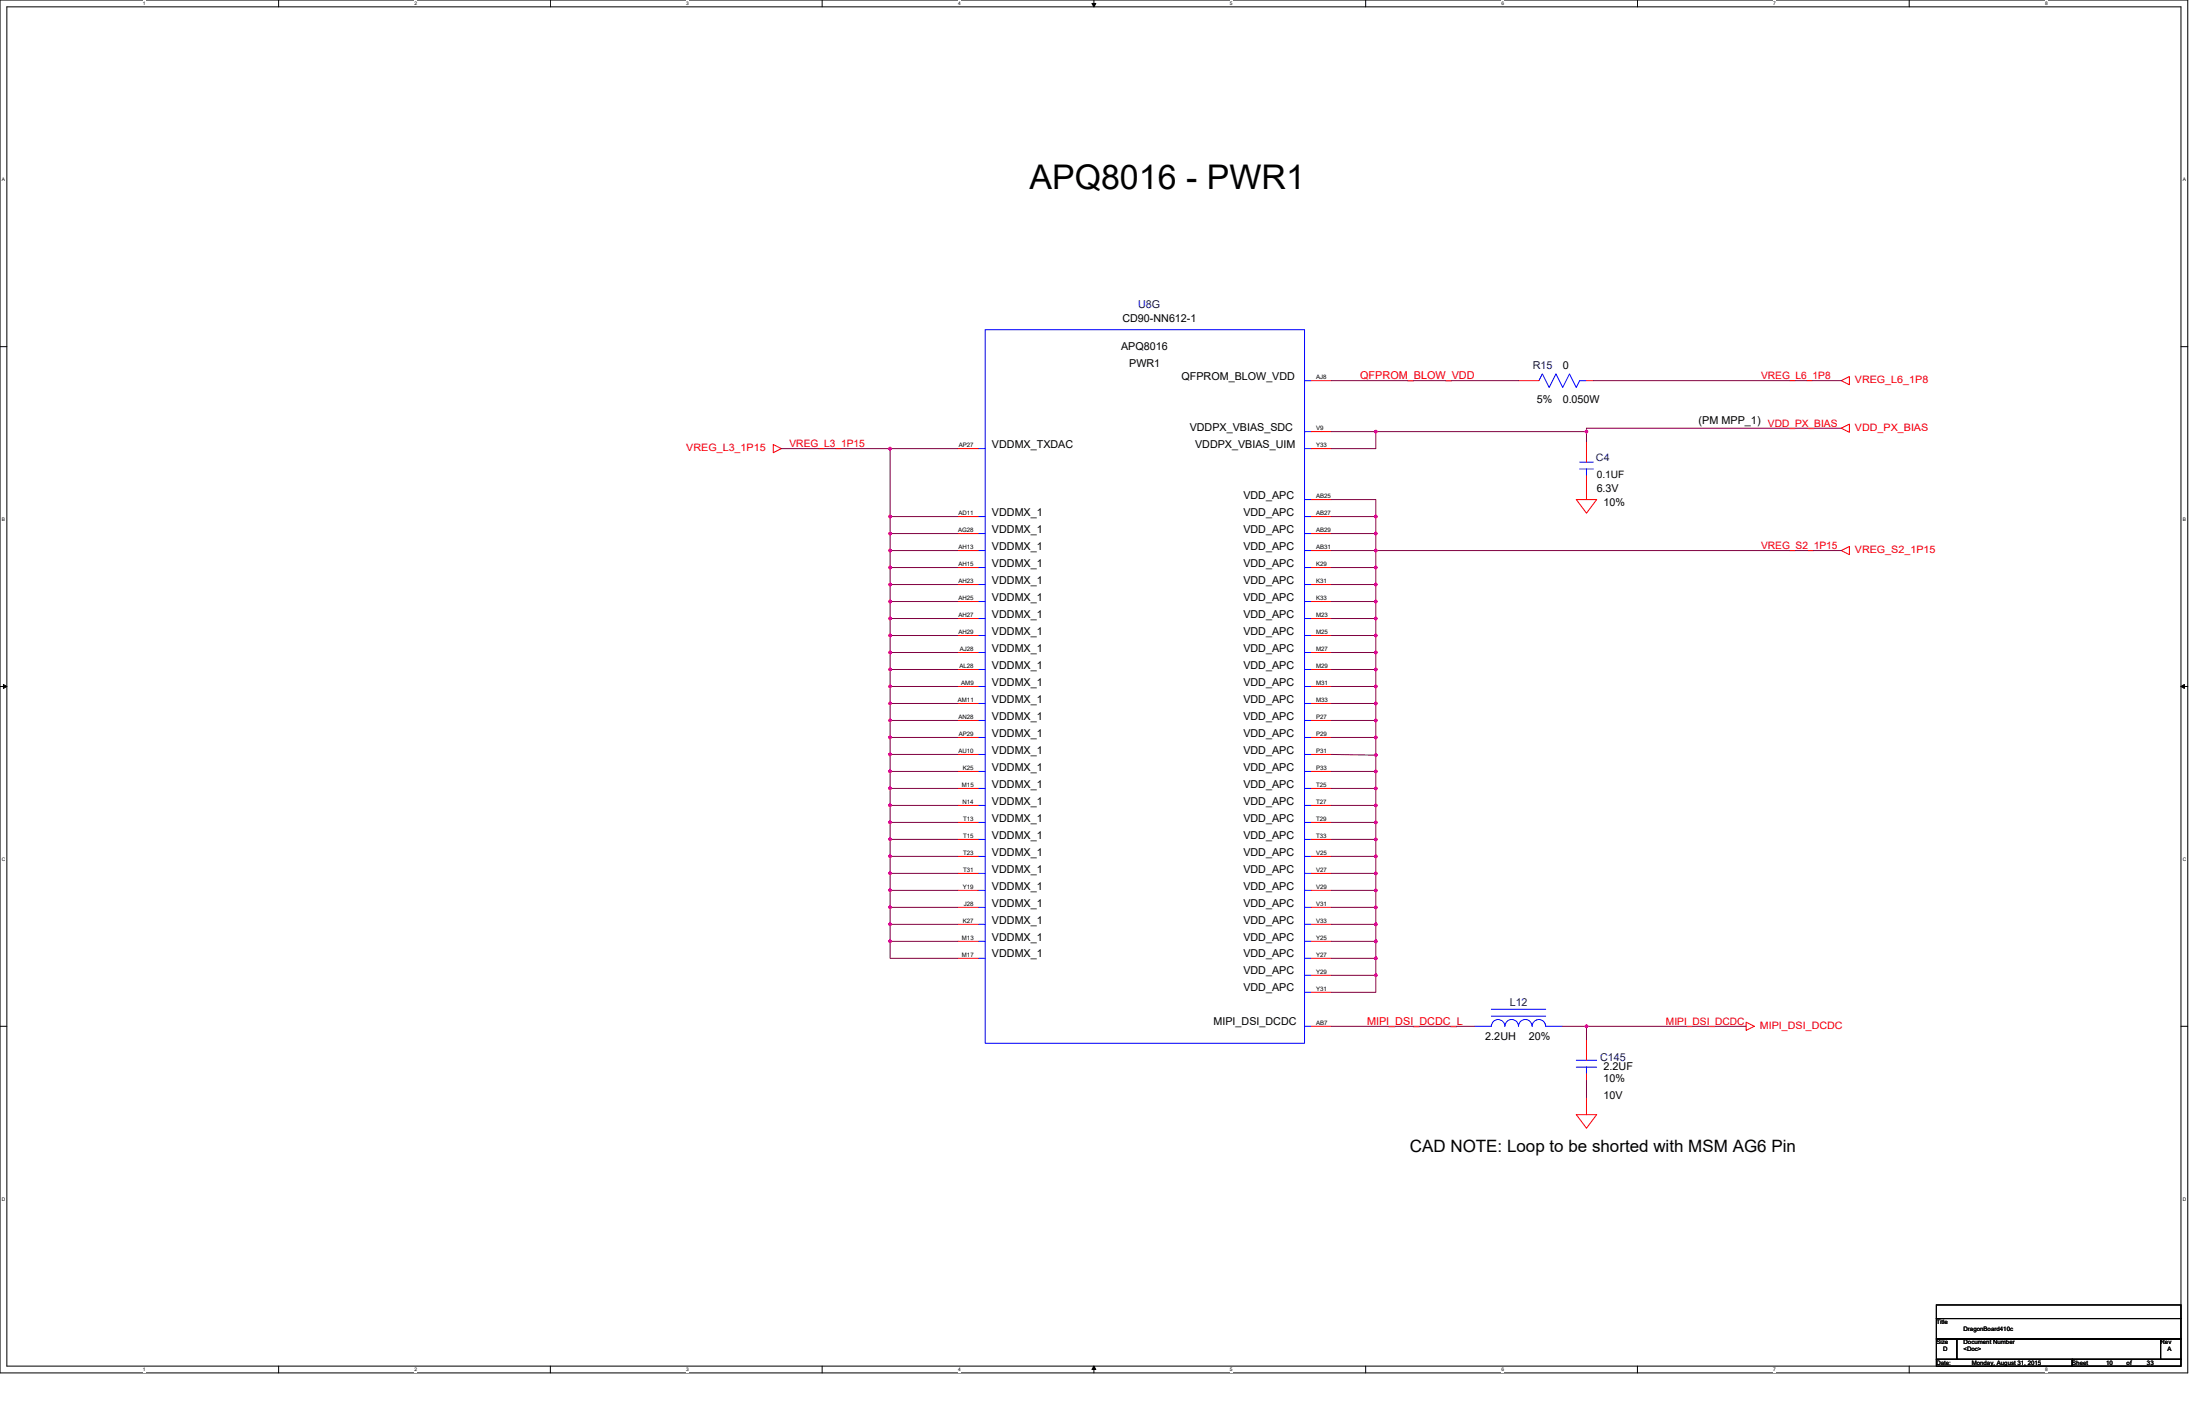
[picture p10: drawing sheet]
<svg xmlns="http://www.w3.org/2000/svg" width="864mm" height="559mm" viewBox="0 0 864 559" stroke-linecap="round" stroke-linejoin="round" font-family="sans-serif">
<path d="M0 0h858.8v538.8h-858.8zM2.7 2.7h853.4v533.4h-853.4z" fill="none" stroke="#000" stroke-width=".39"/>
<g fill="#fff">
<path d="M56 .3h1.1v2.1h-1.1z"/>
<path d="M56 536.4h1.1v2.1h-1.1z"/>
</g>
<path d="M109.4 0v2.7M109.4 536.1v2.7" fill="none" stroke="#000" stroke-width=".39"/>
<g fill="#fff">
<path d="M162.7 .3h1.1v2.1h-1.1z"/>
<path d="M162.7 536.4h1.1v2.1h-1.1z"/>
</g>
<path d="M216 0v2.7M216 536.1v2.7" fill="none" stroke="#000" stroke-width=".39"/>
<g fill="#fff">
<path d="M269.4 .3h1.1v2.1h-1.1z"/>
<path d="M269.4 536.4h1.1v2.1h-1.1z"/>
</g>
<path d="M322.7 0v2.7M322.7 536.1v2.7" fill="none" stroke="#000" stroke-width=".39"/>
<g fill="#fff">
<path d="M376.1 .3h1v2.1h-1z"/>
<path d="M376.1 536.4h1v2.1h-1z"/>
</g>
<path d="M429.4 0v2.7M429.4 536.1v2.7" fill="none" stroke="#000" stroke-width=".39"/>
<path d="M428.6 1.4h1.6l-.8 1.3zM429.4 536.1l.8 1.3h-1.6z" fill="#000" stroke="#000" stroke-width=".39"/>
<g fill="#fff">
<path d="M482.7 .3h1.1v2.1h-1.1z"/>
<path d="M482.7 536.4h1.1v2.1h-1.1z"/>
</g>
<path d="M536.1 0v2.7M536.1 536.1v2.7" fill="none" stroke="#000" stroke-width=".39"/>
<g fill="#fff">
<path d="M589.4 .3h1.1v2.1h-1.1z"/>
<path d="M589.4 536.4h1.1v2.1h-1.1z"/>
</g>
<path d="M642.8 0v2.7M642.8 536.1v2.7" fill="none" stroke="#000" stroke-width=".39"/>
<g fill="#fff">
<path d="M696.1 .3h1.1v2.1h-1.1z"/>
<path d="M696.1 536.4h1.1v2.1h-1.1z"/>
</g>
<path d="M749.4 0v2.7M749.4 536.1v2.7" fill="none" stroke="#000" stroke-width=".39"/>
<g fill="#fff">
<path d="M802.8 .3h1.1v2.1h-1.1z"/>
<path d="M802.8 536.4h1.1v2.1h-1.1z"/>
<path d="M.7 69.4h1.3v2.1h-1.3z"/>
<path d="M856.8 69.4h1.3v2.1h-1.3z"/>
<path d="M.7 202.7h1.3v2.2h-1.3z"/>
<path d="M856.8 202.7h1.3v2.2h-1.3z"/>
</g>
<path d="M0 136h2.7M856.1 136h2.7" fill="none" stroke="#000" stroke-width=".39"/>
<g fill="#fff">
<path d="M.7 336.1h1.4v2.1h-1.4z"/>
<path d="M856.8 336.1h1.4v2.1h-1.4z"/>
</g>
<path d="M0 269.4h2.7M1.4 268.6l1.3 .8-1.3 .8zM856.1 269.4h2.7M856.1 269.4l1.4-.8v1.6z" fill="none" stroke="#000" stroke-width=".39"/>
<path d="M1.4 268.6l1.3 .8-1.3 .8zM856.1 269.4l1.4-.8v1.6z" fill="#000"/>
<g fill="#fff">
<path d="M.7 469.4h1.4v2.2h-1.4z"/>
<path d="M856.8 469.4h1.4v2.2h-1.4z"/>
</g>
<path d="M0 402.7h2.7M856.1 402.7h2.7M760.1 512.1h96v5.3h-96zM760.1 517.4h96v8h-96zM760.1 525.4h8v8h-8zM760.1 533.4h53.4v2.7h-53.4zM768.1 525.4h80v8h-80zM813.5 533.4h42.6v2.7h-42.6zM848.1 525.4h8v8h-8z" fill="none" stroke="#000" stroke-width=".39"/>
<g fill="none" stroke="#f00" stroke-width=".39">
<path d="M514.8 149.4h8M596.1 149.4h8M622.8 149.4h2.6M722.8 149.4l3.2-1.6v3.2zM303.5 174.4l3.2 1.6-3.2 1.7zM376.1 176h8M514.8 169.4h8M514.8 176h8M622.8 173.4v8M722.8 168l3.2-1.6v3.3zM514.8 196h8M618.8 196h8l-4 5.4z"/>
<path d="M622.8 186.7v9.3M376.1 202.7h8M376.1 209.4h8M376.1 216h8M514.8 202.7h8M514.8 209.4h8M514.8 216h8M722.8 216l3.2-1.6v3.3zM376.1 222.7h8M376.1 229.4h8M376.1 236.1h8M514.8 222.7h8"/>
<path d="M514.8 229.4h8M514.8 236.1h8M376.1 242.7h8M376.1 249.4h8M376.1 256.1h8M514.8 256.1h8M514.8 242.7h8M514.8 249.4h8M376.1 262.7h8M376.1 269.4h8M376.1 276.1h8M514.8 262.7h8"/>
<path d="M514.8 269.4h8M514.8 276.1h8M376.1 282.7h8M376.1 289.4h8M376.1 296.1h8M514.8 282.7h8M514.8 289.4h8M514.8 296.1h8M376.1 302.7h8M376.1 309.4h8M376.1 316.1h8M514.8 302.7h8"/>
<path d="M514.8 309.4h8M514.8 316.1h8M376.1 322.7h8M376.1 329.4h8M376.1 336.1h8M514.8 322.7h8M514.8 329.4h8M514.8 336.1h8M376.1 342.7h8M376.1 349.4h8M376.1 356.1h8M514.8 342.7h8"/>
<path d="M514.8 349.4h8M514.8 356.1h8M376.1 362.7h8M376.1 369.4h8M376.1 376.1h8M514.8 362.7h8M514.8 369.4h8M514.8 376.1h8M514.8 382.7h8M514.8 389.4h8M514.8 402.7h8M578.8 402.7h.1"/>
<path d="M613.4 402.7h.1M622.8 408.1v8M685.4 401.1l3.2 1.6-3.2 1.6zM618.8 437.4h8l-4 5.3zM622.8 430.7v6.7M622.8 421.4v2.7"/>
</g>
<g fill="none" stroke="#00f" stroke-width=".39">
<path d="M386.7 129.4h125.4v280h-125.4zM512.1 149.4h2.7M604.1 149.4h.1M604.1 149.4l1.3-2.7 2.7 5.3 2.7-5.3 2.6 5.3 2.7-5.3 2.7 5.3 1.3-2.6h2.7M622.8 149.4h.1M384.1 176h2.6M512.1 169.4h2.7M512.1 176h2.7M512.1 196h2.7M620.1 184h5.3M620.1 181.4h5.3M622.8 181.4h.1"/>
<path d="M622.8 186.7h.1M622.8 184v2.7M384.1 216h2.6M384.1 209.4h2.6M384.1 202.7h2.6M512.1 202.7h2.7M512.1 216h2.7M512.1 209.4h2.7M384.1 222.7h2.6M384.1 229.4h2.6M384.1 236.1h2.6M512.1 236.1h2.7"/>
<path d="M512.1 229.4h2.7M512.1 222.7h2.7M384.1 242.7h2.6M384.1 249.4h2.6M384.1 256.1h2.6M512.1 256.1h2.7M512.1 249.4h2.7M512.1 242.7h2.7M384.1 262.7h2.6M384.1 276.1h2.6M384.1 269.4h2.6M512.1 276.1h2.7"/>
<path d="M512.1 269.4h2.7M512.1 262.7h2.7M384.1 282.7h2.6M384.1 289.4h2.6M384.1 296.1h2.6M512.1 296.1h2.7M512.1 289.4h2.7M512.1 282.7h2.7M384.1 302.7h2.6M384.1 309.4h2.6M384.1 316.1h2.6M512.1 316.1h2.7"/>
<path d="M512.1 309.4h2.7M512.1 302.7h2.7M384.1 336.1h2.6M384.1 329.4h2.6M384.1 322.7h2.6M512.1 336.1h2.7M512.1 329.4h2.7M512.1 322.7h2.7M384.1 356.1h2.6M384.1 342.7h2.6M384.1 349.4h2.6M512.1 356.1h2.7"/>
<path d="M512.1 349.4h2.7M512.1 342.7h2.7M384.1 369.4h2.6M384.1 362.7h2.6M384.1 376.1h2.6M512.1 376.1h2.7M512.1 369.4h2.7M512.1 362.7h2.7M512.1 389.4h2.7M512.1 382.7h2.7M585.4 396.1h21.4M585.4 398.7h21.4"/>
<path d="M512.1 402.7h2.7M601.4 402.7a2.67 2.67 0 0 0-2.7-2.6 2.67 2.67 0 0 0-2.6 2.6 2.67 2.67 0 0 0-2.7-2.6 2.67 2.67 0 0 0-2.7 2.6 2.66 2.66 0 0 0-2.6-2.6 2.66 2.66 0 0 0-2.7 2.6h-6.6M601.4 402.7a2.67 2.67 0 0 1 2.7-2.6 2.67 2.67 0 0 1 2.7 2.6h6.6M618.8 416.1h8M618.8 418.7h8M622.8 416.1h.1M622.8 418.7v2.7M622.8 421.4h.1"/>
</g>
<g fill="none" stroke="#800040" stroke-width=".39">
<path d="M522.8 149.4h73.3M625.4 149.4h97.4M306.7 176h42.7M376.1 176h-26.7v26.7M522.8 169.4h17.3M622.8 169.4v4M622.8 169.4h-82.7v6.6h-17.3M722.8 168h-100v1.4M522.8 196h17.3v13.4M349.4 216v26.7M349.4 202.7v13.3M349.4 202.7h26.7"/>
<path d="M349.4 209.4h26.7M349.4 216h26.7M522.8 202.7h17.3M522.8 209.4h17.3M522.8 216h17.3v53.4M540.1 209.4v6.6h182.7M349.4 222.7h26.7M349.4 229.4h26.7M349.4 236.1h26.7M522.8 222.7h17.3M522.8 229.4h17.3M522.8 236.1h17.3"/>
<path d="M349.4 242.7h26.7M349.4 256.1h26.7M349.4 249.4h26.7M349.4 242.7v26.7h26.7M522.8 242.7h17.3M522.8 249.4h17.3M522.8 256.1h17.3M349.4 269.4v20M349.4 276.1h26.7M349.4 262.7h26.7M522.8 262.7h17.3M522.8 269.4h17.3"/>
<path d="M522.8 276.1h17.3M540.1 269.4v66.7M349.4 289.4v6.7M349.4 282.7h26.7M349.4 289.4h26.7M349.4 296.1h26.7M349.4 296.1v6.6h26.7M522.8 282.7h17.3M522.8 289.4h17.3M522.8 296.1l17.3 .2M349.4 316.1v20M349.4 302.7v13.4"/>
<path d="M349.4 316.1h26.7M349.4 309.4h26.7M522.8 302.7h17.3M522.8 309.4h17.3M522.8 316.1h17.3M349.4 336.1v13.3M349.4 336.1h26.7M349.4 329.4h26.7M349.4 322.7h26.7M522.8 322.7h17.3M522.8 329.4h17.3M522.8 336.1h17.3"/>
<path d="M540.1 336.1v53.3h-17.3M349.4 356.1h26.7M349.4 349.4h26.7M349.4 342.7h26.7M349.4 349.4v20h26.7M522.8 342.7h17.3M522.8 349.4h17.3M522.8 356.1h17.3M349.4 362.7h26.7M349.4 369.4v6.7h26.7M522.8 362.7h17.3M522.8 369.4h17.3"/>
<path d="M522.8 376.1h17.3M522.8 382.7h17.3M522.8 402.7h56M613.4 402.7h72M622.8 402.7v5.4M622.8 424.1v6.6"/>
</g>
<g fill="#f0f" stroke="#f0f" stroke-width=".39">
<circle cx="622.8" cy="402.7" r=".52"/>
<circle cx="540.1" cy="209.4" r=".52"/>
<circle cx="540.1" cy="216" r=".52"/>
<circle cx="540.1" cy="342.7" r=".52"/>
<circle cx="540.1" cy="336.1" r=".52"/>
<circle cx="540.1" cy="276" r=".52"/>
<circle cx="540.1" cy="269.4" r=".52"/>
<circle cx="540.1" cy="202.7" r=".52"/>
<circle cx="540.1" cy="222.7" r=".52"/>
<circle cx="540.1" cy="229.4" r=".52"/>
<circle cx="540.1" cy="236" r=".52"/>
<circle cx="540.1" cy="242.7" r=".52"/>
<circle cx="540.1" cy="249.4" r=".52"/>
<circle cx="540.1" cy="256" r=".52"/>
<circle cx="540.1" cy="262.7" r=".52"/>
<circle cx="540.1" cy="282.7" r=".52"/>
<circle cx="540.1" cy="289.4" r=".52"/>
<circle cx="540.1" cy="296.3" r=".53"/>
<circle cx="540.1" cy="302.7" r=".52"/>
<circle cx="540.1" cy="309.4" r=".52"/>
<circle cx="540.1" cy="316" r=".52"/>
<circle cx="540.1" cy="322.7" r=".52"/>
<circle cx="540.1" cy="329.4" r=".52"/>
<circle cx="540.1" cy="349.4" r=".52"/>
<circle cx="540.1" cy="356.1" r=".52"/>
<circle cx="540.1" cy="362.7" r=".52"/>
<circle cx="540.1" cy="369.4" r=".52"/>
<circle cx="540.1" cy="376.1" r=".52"/>
<circle cx="540.1" cy="382.7" r=".52"/>
<circle cx="349.4" cy="216" r=".52"/>
<circle cx="349.4" cy="236" r=".52"/>
<circle cx="349.4" cy="242.7" r=".52"/>
<circle cx="349.4" cy="209.4" r=".52"/>
<circle cx="349.4" cy="202.7" r=".52"/>
<circle cx="349.4" cy="222.7" r=".52"/>
<circle cx="349.4" cy="229.4" r=".52"/>
<circle cx="349.4" cy="289.4" r=".52"/>
<circle cx="349.4" cy="276" r=".52"/>
<circle cx="349.4" cy="269.4" r=".52"/>
<circle cx="349.4" cy="296" r=".52"/>
<circle cx="349.4" cy="356.1" r=".52"/>
<circle cx="349.4" cy="349.4" r=".52"/>
<circle cx="349.4" cy="342.7" r=".52"/>
<circle cx="349.4" cy="336.1" r=".52"/>
<circle cx="349.4" cy="322.7" r=".52"/>
<circle cx="349.4" cy="316" r=".52"/>
<circle cx="349.4" cy="309.4" r=".52"/>
<circle cx="349.4" cy="302.7" r=".52"/>
<circle cx="349.4" cy="329.4" r=".52"/>
<circle cx="349.4" cy="282.7" r=".52"/>
<circle cx="349.4" cy="262.7" r=".52"/>
<circle cx="349.4" cy="256" r=".52"/>
<circle cx="349.4" cy="249.4" r=".52"/>
<circle cx="349.4" cy="369.4" r=".52"/>
<circle cx="349.4" cy="362.7" r=".52"/>
<circle cx="349.4" cy="176" r=".52"/>
<circle cx="540.1" cy="169.4" r=".52"/>
<circle cx="622.8" cy="169.4" r=".52"/>
</g>
<text font-size="13.3" x="404.1" y="74.2">APQ8016 - PWR1</text>
<text font-size="6.7" x="553.4" y="452">CAD NOTE: Loop to be shorted with MSM AG6 Pin</text>
<g font-size="4.3" fill="#000080">
<text x="446.7" y="120.9">U8G</text>
<text x="601.7" y="144.9">R15</text>
<text x="592.6" y="394.8">L12</text>
<text x="628.1" y="416.2">C145</text>
</g>
<g font-size="4.3">
<text x="440.6" y="126.2">CD90-NN612-1</text>
<text x="440.1" y="137.5">APQ8016</text>
<text x="443.3" y="144.1">PWR1</text>
<text x="463.8" y="149.2">QFPROM_BLOW_VDD</text>
<text x="613.4" y="144.9">0</text>
<text x="603.3" y="158.2">5%</text>
<text x="613.4" y="158.2">0.050W</text>
<text x="666.8" y="166.5">(PM MPP_1)</text>
<text x="467" y="169.2">VDDPX_VBIAS_SDC</text>
<text x="389.4" y="175.9">VDDMX_TXDAC</text>
<text x="469.1" y="175.9">VDDPX_VBIAS_UIM</text>
<text x="488.1" y="195.9">VDD_APC</text>
<text x="626.8" y="193.2">6.3V</text>
<text x="389.4" y="202.5">VDDMX_1</text>
<text x="488.1" y="202.5">VDD_APC</text>
<text x="629.4" y="198.5">10%</text>
<text x="389.4" y="209.2">VDDMX_1</text>
<text x="488.1" y="209.2">VDD_APC</text>
<text x="389.4" y="215.9">VDDMX_1</text>
<text x="488.1" y="215.9">VDD_APC</text>
<text x="389.4" y="222.5">VDDMX_1</text>
<text x="488.1" y="222.5">VDD_APC</text>
<text x="389.4" y="229.2">VDDMX_1</text>
<text x="488.1" y="229.2">VDD_APC</text>
<text x="389.4" y="235.9">VDDMX_1</text>
<text x="488.1" y="235.9">VDD_APC</text>
<text x="389.4" y="242.5">VDDMX_1</text>
<text x="488.1" y="242.5">VDD_APC</text>
<text x="389.4" y="249.2">VDDMX_1</text>
<text x="488.1" y="249.2">VDD_APC</text>
<text x="389.4" y="255.9">VDDMX_1</text>
<text x="488.1" y="255.9">VDD_APC</text>
<text x="389.4" y="262.5">VDDMX_1</text>
<text x="488.1" y="262.5">VDD_APC</text>
<text x="389.4" y="269.2">VDDMX_1</text>
<text x="488.1" y="269.2">VDD_APC</text>
<text x="389.4" y="275.9">VDDMX_1</text>
<text x="488.1" y="275.9">VDD_APC</text>
<text x="389.4" y="282.5">VDDMX_1</text>
<text x="488.1" y="282.5">VDD_APC</text>
<text x="389.4" y="289.2">VDDMX_1</text>
<text x="488.1" y="289.2">VDD_APC</text>
<text x="389.4" y="295.9">VDDMX_1</text>
<text x="488.1" y="295.9">VDD_APC</text>
<text x="389.4" y="302.5">VDDMX_1</text>
<text x="488.1" y="302.5">VDD_APC</text>
<text x="389.4" y="309.2">VDDMX_1</text>
<text x="488.1" y="309.2">VDD_APC</text>
<text x="389.4" y="315.9">VDDMX_1</text>
<text x="488.1" y="315.9">VDD_APC</text>
<text x="389.4" y="322.5">VDDMX_1</text>
<text x="488.1" y="322.5">VDD_APC</text>
<text x="389.4" y="329.2">VDDMX_1</text>
<text x="488.1" y="329.2">VDD_APC</text>
<text x="389.4" y="335.9">VDDMX_1</text>
<text x="488.1" y="335.9">VDD_APC</text>
<text x="389.4" y="342.5">VDDMX_1</text>
<text x="488.1" y="342.5">VDD_APC</text>
<text x="389.4" y="349.2">VDDMX_1</text>
<text x="488.1" y="349.2">VDD_APC</text>
<text x="389.4" y="355.9">VDDMX_1</text>
<text x="488.1" y="355.9">VDD_APC</text>
<text x="389.4" y="362.5">VDDMX_1</text>
<text x="488.1" y="362.5">VDD_APC</text>
<text x="389.4" y="369.2">VDDMX_1</text>
<text x="488.1" y="369.2">VDD_APC</text>
<text x="389.4" y="375.6">VDDMX_1</text>
<text x="488.1" y="375.6">VDD_APC</text>
<text x="488.1" y="382.3">VDD_APC</text>
<text x="488.1" y="388.9">VDD_APC</text>
<text x="476.4" y="402.3">MIPI_DSI_DCDC</text>
<text x="583" y="408.2">2.2UH</text>
<text x="600.1" y="408.2">20%</text>
<text x="629.4" y="419.9">2.2UF</text>
<text x="629.4" y="424.7">10%</text>
<text x="629.4" y="431.4">10V</text>
</g>
<g font-size="4.3" fill="#f00">
<text x="534" y="148.7">QFPROM_BLOW_VDD</text>
<text x="536.6" y="402.1">MIPI_DSI_DCDC_L</text>
</g>
<g font-size="4" fill="#f00">
<text x="691.3" y="148.7">VREG_L6_1P8</text>
<text x="728.1" y="150.3">VREG_L6_1P8</text>
<text x="694" y="167.4">VDD_PX_BIAS</text>
<text x="728.1" y="169">VDD_PX_BIAS</text>
<text x="269.4" y="177">VREG_L3_1P15</text>
<text x="309.9" y="175.4">VREG_L3_1P15</text>
<text x="691.3" y="215.4">VREG_S2_1P15</text>
<text x="728.1" y="217">VREG_S2_1P15</text>
<text x="654" y="402.1">MIPI_DSI_DCDC</text>
<text x="690.8" y="403.7">MIPI_DSI_DCDC</text>
</g>
<text font-size="4" fill="#000080" x="626.5" y="181">C4</text>
<text font-size="4" x="626.8" y="187.6">0.1UF</text>
<g font-size="2.4">
<text x="516.6" y="148.8">AJ8</text>
<text x="516.6" y="168.8">V9</text>
<text x="376.4" y="175.5">AP27</text>
<text x="516.6" y="175.5">Y33</text>
<text x="516.6" y="195.5">AB25</text>
<text x="376.2" y="202.2">AD11</text>
<text x="516.6" y="202.2">AB27</text>
<text x="376.1" y="208.8">AG28</text>
<text x="516.6" y="208.8">AB29</text>
<text x="376.2" y="215.5">AH13</text>
<text x="516.6" y="215.5">AB31</text>
<text x="376.2" y="222.2">AH15</text>
<text x="516.6" y="222.2">K29</text>
<text x="376.2" y="228.8">AH23</text>
<text x="516.6" y="228.8">K31</text>
<text x="376.2" y="235.5">AH25</text>
<text x="516.6" y="235.5">K33</text>
<text x="376.2" y="242.2">AH27</text>
<text x="516.6" y="242.2">M23</text>
<text x="376.2" y="248.8">AH29</text>
<text x="516.6" y="248.8">M25</text>
<text x="376.7" y="255.5">AJ28</text>
<text x="516.6" y="255.5">M27</text>
<text x="376.6" y="262.2">AL28</text>
<text x="516.6" y="262.2">M29</text>
<text x="377.3" y="268.8">AM9</text>
<text x="516.6" y="268.8">M31</text>
<text x="376" y="275.5">AM11</text>
<text x="516.6" y="275.5">M33</text>
<text x="376.2" y="282.2">AN28</text>
<text x="516.6" y="282.2">P27</text>
<text x="376.4" y="288.8">AP29</text>
<text x="516.6" y="288.8">P29</text>
<text x="376.2" y="295.5">AU10</text>
<text x="516.6" y="295.5">P31</text>
<text x="378" y="302.2">K25</text>
<text x="516.6" y="302.2">P33</text>
<text x="377.6" y="308.8">M15</text>
<text x="516.6" y="308.8">T25</text>
<text x="377.8" y="315.5">N14</text>
<text x="516.6" y="315.5">T27</text>
<text x="378.1" y="322.2">T13</text>
<text x="516.6" y="322.2">T29</text>
<text x="378.1" y="328.8">T15</text>
<text x="516.6" y="328.8">T33</text>
<text x="378.1" y="335.5">T23</text>
<text x="516.6" y="335.5">V25</text>
<text x="378.1" y="342.2">T31</text>
<text x="516.6" y="342.2">V27</text>
<text x="378" y="348.8">Y19</text>
<text x="516.6" y="348.8">V29</text>
<text x="378.3" y="355.5">J28</text>
<text x="516.6" y="355.5">V31</text>
<text x="378" y="362.2">K27</text>
<text x="516.6" y="362.2">V33</text>
<text x="377.6" y="368.9">M13</text>
<text x="516.6" y="368.9">Y25</text>
<text x="377.6" y="375.5">M17</text>
<text x="516.6" y="375.5">Y27</text>
<text x="516.6" y="382.2">Y29</text>
<text x="516.6" y="388.9">Y31</text>
<text x="516.6" y="402.2">AB7</text>
<text x="760.1" y="519.6">Title</text>
<text x="760.1" y="527.6">Size</text>
<text x="770.8" y="527.6">Document Number</text>
<text x="770.8" y="522.2">DragonBoard410c</text>
<text x="848.1" y="527.6">Rev</text>
<text x="762.8" y="530.2">D</text>
<text x="770.8" y="530.2">&lt;Doc&gt;</text>
<text x="850.8" y="530.2">A</text>
<text x="760.1" y="535.6">Date:</text>
<text x="774" y="535.6">Monday, August 31, 2015</text>
<text x="813.5" y="535.6">Sheet</text>
<text x="826.8" y="535.6">10</text>
<text x="834.8" y="535.6">of</text>
<text x="842.8" y="535.6">33</text>
</g>
<g font-size="1.9">
<text x="56" y="2">1</text>
<text x="162.7" y="2">2</text>
<text x="269.4" y="2">3</text>
<text x="376.1" y="2">4</text>
<text x="482.7" y="2">5</text>
<text x="589.4" y="2">6</text>
<text x="696.1" y="2">7</text>
<text x="802.8" y="2">8</text>
<text x=".7" y="71.1">A</text>
<text x="856.8" y="71.1">A</text>
<text x=".7" y="204.4">B</text>
<text x="856.8" y="204.4">B</text>
<text x=".7" y="337.8">C</text>
<text x="856.8" y="337.8">C</text>
<text x=".7" y="471.1">D</text>
<text x="856.8" y="471.1">D</text>
<text x="56" y="538.1">1</text>
<text x="162.7" y="538.1">2</text>
<text x="269.4" y="538.1">3</text>
<text x="376.1" y="538.1">4</text>
<text x="482.7" y="538.1">5</text>
<text x="589.4" y="538.1">6</text>
<text x="696.1" y="538.1">7</text>
<text x="802.8" y="538.1">8</text>
</g>
</svg>
